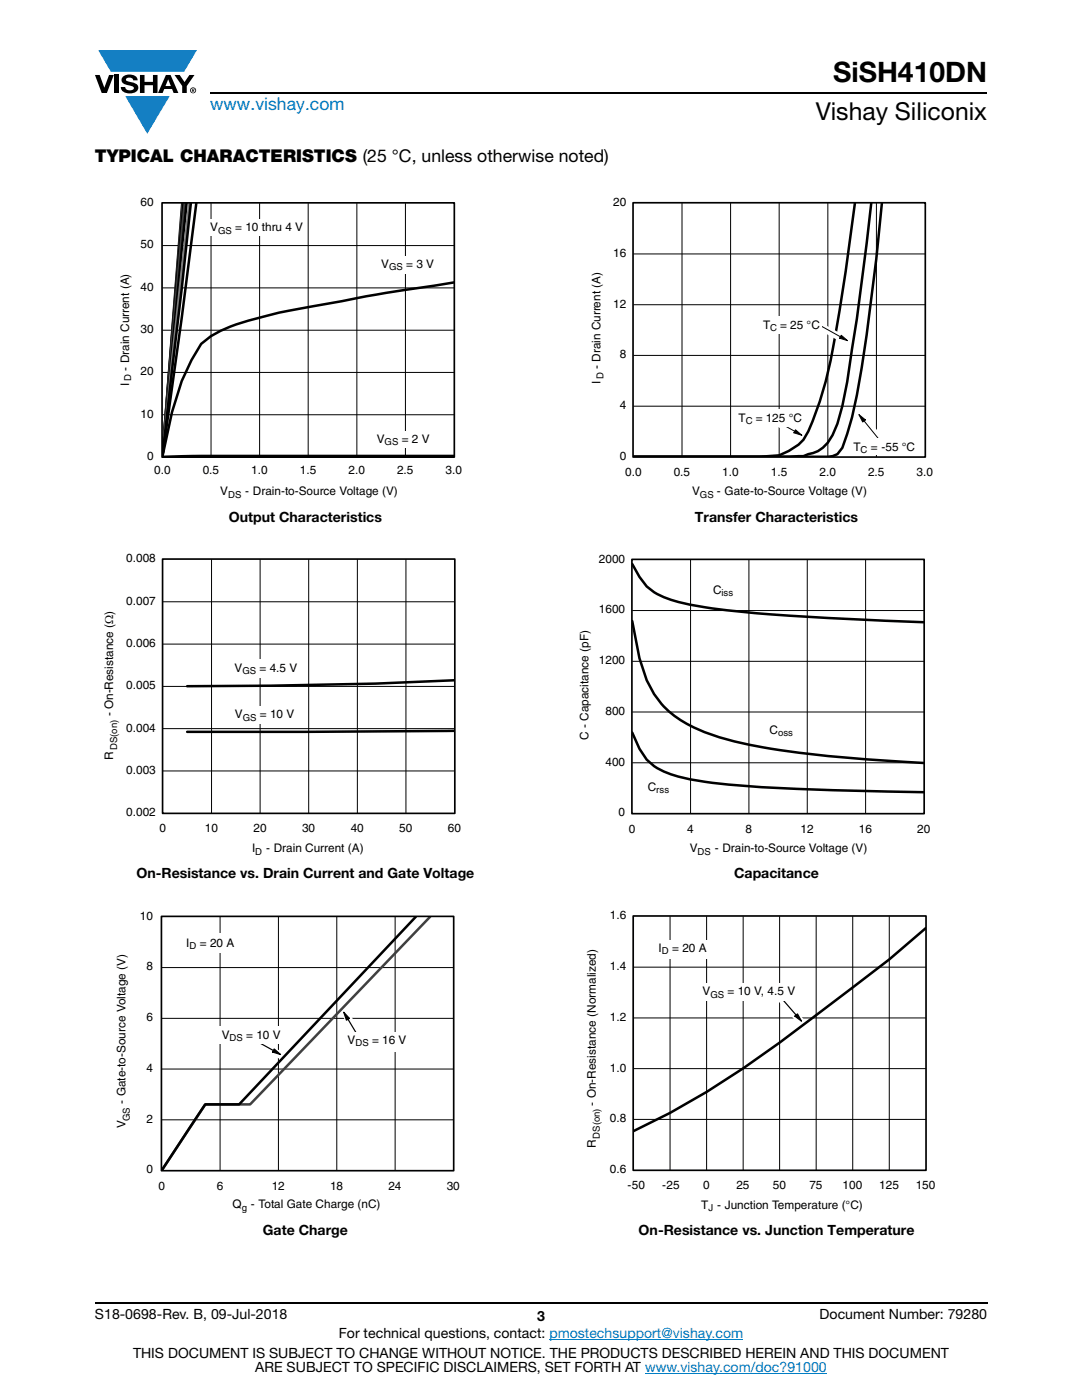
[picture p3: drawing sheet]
<svg xmlns="http://www.w3.org/2000/svg" width="216mm" height="279mm" viewBox="0 0 216 279" stroke-linecap="round" stroke-linejoin="round" font-family="sans-serif">
<g fill="#147fc3">
<path d="M19.6 10h19.7l-2.6 4.3h-1.1h-13.5z"/>
<path d="M25 19.2h8.9l-4.5 7.5z"/>
</g>
<g fill="#000">
<path d="M18.9 15h1l.9 2.5 1-2.5h.9l-1.4 3.6h-1zM22.9 15h.9v3.6h-.9zM24.6 15.3a2.1 2.1 0 0 1 2.8 .3l.1 .4h-.9a.79 .79 0 0 0-.7-.5 .79 .79 0 0 0-.8 .4l.3 .3 1 .2a1.08 1.08 0 0 1 1.2 1 1.08 1.08 0 0 1-1.1 1.2 1.73 1.73 0 0 1-2.4-1.2h.9a.96 .96 0 0 0 .8 .6 .96 .96 0 0 0 .9-.4 1.31 1.31 0 0 0-1.2-.6 1.03 1.03 0 0 1-1.1-.6 1.03 1.03 0 0 1 .2-1.1zM27.9 15h.9v1.3h1.7v-1.3h.9v3.6h-.9v-1.6h-1.7v1.6h-.9zM34.8 15h1.1l.9 1.4 1-1.4h1l-1.5 2.2v1.4h-.9v-1.4z"/>
<path d="M33.6 15.9l.5 1.3h-1.1zM33.1 15l-1.6 3.6h1l.3-.8h1.5l.3 .8h1l-1.6-3.6z"/>
<path d="M38.4 17.8h.2v.2h-.2zM38.3 17.7v.7h.1v-.3l.4 .3-.2-.3 .2-.2-.1-.2z"/>
<path d="M38.1 18a.46 .46 0 0 1 .9 0 .46 .46 0 0 1-.9 0zM37.9 18a.6 .6 0 0 0 1.2 0 .6 .6 0 0 0-1.2 0z"/>
</g>
<path d="M42 18.6h155M18.9 260h178.1" fill="none" stroke="#000" stroke-width=".36"/>
<path d="M109.6 267.3h38.7M128.7 274h36.3" fill="none" stroke="#007ec4" stroke-width=".2"/>
<path d="M23.7 39.1h68.5v60.7h-68.5z" fill="#fff"/>
<path d="M32.4 57.5h58.2M32.4 49h58.2M42.1 40.5v50.7M51.8 40.5v50.7M61.5 40.5v50.7M71.2 40.5v50.7M80.9 40.5v50.7M32.4 74.3h58.2M32.4 65.9h58.2M32.4 82.8h58.2" fill="none" stroke="#000" stroke-width=".2"/>
<path d="M36.4 40.5l-4 50.7M36.6 40.5l-4.2 50.7M37.2 40.5l-4.8 50.7M38.1 40.5l-5.7 50.7M39.2 40.5a2110.1 2110.1 0 0 1-6.8 50.7M90.6 56.4l-1.3 .2a530.8 530.8 0 0 0-28.7 4.9l-4.9 .9-3 .7a41.2 41.2 0 0 0-10.6 4l-2 1.5-1.9 3.3-1.9 4.2-2 6.1-1.9 9M90.6 91h-50.5l-7.7 .2" fill="none" stroke="#000" stroke-width=".5"/>
<path d="M36.5 40.5l-4.1 50.5M36.9 40.5l-4.5 50.7" fill="none" stroke="#404040" stroke-width=".5"/>
<path d="M37.8 40.5l-3.5 31.5-1.9 19.2" fill="none" stroke="#7e7e7e" stroke-width=".5"/>
<path d="M32.3 40.5h58.4v50.7h-58.4z" fill="none" stroke="#000" stroke-width=".34"/>
<g fill="#fff">
<path d="M41.8 43.8h19.3v3.3h-19.3z"/>
<path d="M74.9 86h11.7v3.3h-11.7z"/>
<path d="M75.5 51.1h12v3.4h-12z"/>
<path d="M20.5 110.2h71.5v60.8h-71.5z"/>
</g>
<path d="M42.2 111.6v50.7M51.9 111.6v50.7M61.6 111.6v50.7M71.3 111.6v50.7M81 111.6v50.7M32.5 137h58.2M32.5 128.5h58.2M32.5 120.1h58.2M32.5 153.9h58.2M32.5 145.4h58.2" fill="none" stroke="#000" stroke-width=".2"/>
<path d="M90.7 135.8l-15.7 .6-21 .4-16.7 .1M90.7 145.9l-53.4 .2" fill="none" stroke="#000" stroke-width=".5"/>
<path d="M32.4 111.6h58.4v50.7h-58.4z" fill="none" stroke="#000" stroke-width=".34"/>
<g fill="#fff">
<path d="M46.5 141h12.2v3.4h-12.2z"/>
<path d="M46.3 131.6h13v3.7h-13z"/>
<path d="M23 181.5h68.8v60.6h-68.8z"/>
</g>
<path d="M32.3 193.1h58.2M43.9 182.9v50.7M55.6 182.9v50.7M67.2 182.9v50.7M78.8 182.9v50.7M32.3 213.3h58.2M32.3 203.2h58.2M32.3 223.5h58.2" fill="none" stroke="#000" stroke-width=".2"/>
<path d="M85.8 182.9l-35.9 37.5h-8.9l-8.7 13.2" fill="none" stroke="#404040" stroke-width=".5"/>
<path d="M83 182.9l-35.3 37.5h-6.8l-8.6 13.2" fill="none" stroke="#000" stroke-width=".5"/>
<path d="M32.2 182.9h58.3v50.7h-58.3z" fill="none" stroke="#000" stroke-width=".34"/>
<path d="M68 202.2l1.3-.8 3.6 6.1-1.3 .7z" fill-rule="evenodd" fill="#fff"/>
<path d="M68.6 202l1.1 1.2-.6 .4z" fill="#000"/>
<path d="M68.6 202l1.1 1.2-.6 .4zM69.4 203.3l2.6 4.3" fill="none" stroke="#000" stroke-width=".24"/>
<g fill="#fff">
<path d="M68.8 205.9h13.3v3.9h-13.3z"/>
<path d="M35.5 186.3h12.9v3.9h-12.9z"/>
</g>
<path d="M50.2 206.6l6.2 3.4-.7 1.3-6.2-3.4z" fill-rule="evenodd" fill="#fff"/>
<path d="M54.7 209.3l1.3 1.2-1.6-.5z" fill="#000"/>
<path d="M50.2 207.3l4.4 2.4M54.7 209.3l1.3 1.2-1.6-.5z" fill="none" stroke="#000" stroke-width=".24"/>
<g fill="#fff">
<path d="M42.6 204.9h14.6v3.5h-14.6z"/>
<path d="M117.8 39.1h68.4v60.7h-68.4z"/>
</g>
<path d="M126.4 50.7h58.2M136.1 40.5v50.7M145.8 40.5v50.7M155.5 40.5v50.7M165.2 40.5v50.7M174.9 40.5v50.7M126.4 70.9h58.2M126.4 60.8h58.2M126.4 81.1h58.2" fill="none" stroke="#000" stroke-width=".2"/>
<path d="M170.6 40.5a413.1 413.1 0 0 1-5.6 34.5 68.9 68.9 0 0 1-3.7 11.1l-1 1.7-1 .9-1.9 1.3-1.9 .9-3.9 .3h-25.2M173.9 40.5a788.1 788.1 0 0 1-4.9 35.7l-.9 4.8-1 3.6a8.8 8.8 0 0 1-3.9 5.4l-2.9 1-2.9 .2h-31M176 40.5a423.6 423.6 0 0 1-5 38.4l-1 4.4-1.9 6.1-1 1.2-1 .4-.9 .2h-38.8" fill="none" stroke="#000" stroke-width=".5"/>
<path d="M126.3 40.5h58.3v50.7h-58.3z" fill="none" stroke="#000" stroke-width=".34"/>
<path d="M163.4 64.2l6.1 3.3-.7 1.3-6.1-3.4z" fill-rule="evenodd" fill="#fff"/>
<path d="M167.9 66.9l1.2 1.1-1.6-.5z" fill="#000"/>
<path d="M163.4 64.8l4.4 2.4M167.9 66.9l1.2 1.1-1.6-.5z" fill="none" stroke="#000" stroke-width=".2"/>
<path d="M151.8 63.1h12.2v3.5h-12.2z" fill="#fff"/>
<path d="M154.3 83l6.1 3.4-.7 1.3-6.1-3.4z" fill-rule="evenodd" fill="#fff"/>
<path d="M158.7 85.8l1.3 1.1-1.6-.5z" fill="#000"/>
<path d="M154.3 83.7l4.3 2.4M158.7 85.8l1.3 1.1-1.6-.5z" fill="none" stroke="#000" stroke-width=".2"/>
<path d="M146.9 81.7h13.6v3.5h-13.6z" fill="#fff"/>
<path d="M170.9 83l1.1-.9 4.4 5.4-1.1 .9z" fill-rule="evenodd" fill="#fff"/>
<path d="M171.4 82.7l1.3 1.1-.6 .4z" fill="#000"/>
<path d="M171.4 82.7l1.3 1.1-.6 .4zM172.4 83.9l3.1 3.9" fill="none" stroke="#000" stroke-width=".2"/>
<g fill="#fff">
<path d="M170 87.5h13.7v3.4h-13.7z"/>
<path d="M115.4 110.3h70.2v60.7h-70.2z"/>
</g>
<path d="M137.8 111.7v50.7M149.4 111.7v50.7M161.1 111.7v50.7M172.7 111.7v50.7M126.1 132h58.3M126.1 121.8h58.3M126.1 152.2h58.3M126.1 142.1h58.3" fill="none" stroke="#000" stroke-width=".2"/>
<path d="M126.1 112.6l1.5 2.5a10 10 0 0 0 5.8 4.4 87.1 87.1 0 0 0 18.3 2.9l14.7 1 17.9 .8M126.1 123.9l1.5 7.5a19 19 0 0 0 6.6 11.2 36.7 36.7 0 0 0 15 6 256.4 256.4 0 0 0 35.1 3.7M126.1 146.2l1.5 3.2a10.7 10.7 0 0 0 6.9 5.3 94 94 0 0 0 19.6 2.5l13.1 .5 17.1 .4" fill="none" stroke="#000" stroke-width=".5"/>
<path d="M126.1 111.6h58.3v50.8h-58.3z" fill="none" stroke="#000" stroke-width=".34"/>
<path d="M116.9 181.5h69.7v60.7h-69.7z" fill="#fff"/>
<path d="M126.4 193h58.4M133.7 182.9v50.6M141 182.9v50.6M148.3 182.9v50.6M155.6 182.9v50.6M162.9 182.9v50.6M170.2 182.9v50.6M177.4 182.9v50.6M126.4 213.3h58.4M126.4 203.2h58.4M126.4 223.4h58.4" fill="none" stroke="#000" stroke-width=".2"/>
<path d="M184.7 185.2l-7.3 6.3a846.2 846.2 0 0 1-29.1 21.7l-7.3 4.7-7.3 4.2-7.3 3.6" fill="none" stroke="#000" stroke-width=".5"/>
<path d="M126.3 182.8h58.5v50.8h-58.5z" fill="none" stroke="#000" stroke-width=".34"/>
<path d="M154.8 199.2l1-1 4.7 5.3-1.1 1z" fill-rule="evenodd" fill="#fff"/>
<path d="M158.6 202.8l.5-.5 .8 1.5z" fill="#000"/>
<path d="M155.6 198.9l3.3 3.7M158.6 202.8l.5-.5 .8 1.5z" fill="none" stroke="#000" stroke-width=".24"/>
<g fill="#fff">
<path d="M139.2 196.2h20.4v3.5h-20.4z"/>
<path d="M130.3 187.6h14v3.6h-14z"/>
</g>
<text font-size="5.6" x="166.2" y="16.4">SiSH410DN</text>
<text font-size="4.9" x="162.8" y="24">Vishay Siliconix</text>
<text font-size="3.5" fill="#007ec4" x="42" y="21.9">www.vishay.com</text>
<text font-size="3.5" x="18.9" y="32.3">TYPICAL CHARACTERISTICS (25 °C, unless otherwise noted)</text>
<g font-size="2.8">
<text x="45.7" y="104.1">Output Characteristics</text>
<text x="138.7" y="104.1">Transfer Characteristics</text>
<text x="27.2" y="175.3">On-Resistance vs. Drain Current and Gate Voltage</text>
<text x="146.5" y="175.3">Capacitance</text>
<text x="52.5" y="246.5">Gate Charge</text>
<text x="127.4" y="246.5">On-Resistance vs. Junction Temperature</text>
<text x="18.9" y="263.3">S18-0698-Rev. B, 09-Jul-2018</text>
<text x="107.2" y="263.6">3</text>
<text x="163.6" y="263.3">Document Number: 79280</text>
<text x="67.6" y="267.1">For technical questions, contact: pmostechsupport@vishay.com</text>
<text x="26.5" y="271">THIS DOCUMENT IS SUBJECT TO CHANGE WITHOUT NOTICE. THE PRODUCTS DESCRIBED HEREIN AND THIS DOCUMENT</text>
<text x="50.9" y="273.8">ARE SUBJECT TO SPECIFIC DISCLAIMERS, SET FORTH AT www.vishay.com/doc?91000</text>
</g>
<g font-size="2.4">
<text x="28" y="41.2">60</text>
<text x="122.4" y="41.1">20</text>
<text x="41.9" y="46.2">V</text>
<text x="46.9" y="46.2">= 10 thru 4 V</text>
<text x="28" y="49.6">50</text>
<text x="76.1" y="53.5">V</text>
<text x="81.1" y="53.5">= 3 V</text>
<text x="122.4" y="51.3">16</text>
<text x="28" y="58">40</text>
<text x="122.4" y="61.4">12</text>
<text x="152.3" y="65.6">T</text>
<text x="155.7" y="65.6">= 25 °C</text>
<text x="28" y="66.5">30</text>
<text x="123.7" y="71.5">8</text>
<text x="25.8" y="77" transform="rotate(-90 25.8 77)">I</text>
<text x="25.8" y="74" transform="rotate(-90 25.8 74)">- Drain Current (A)</text>
<text x="28" y="74.9">20</text>
<text x="119.8" y="76.7" transform="rotate(-90 119.8 76.7)">I</text>
<text x="119.8" y="73.7" transform="rotate(-90 119.8 73.7)">- Drain Current (A)</text>
<text x="28" y="83.4">10</text>
<text x="123.7" y="81.6">4</text>
<text x="75.2" y="88.4">V</text>
<text x="80.2" y="88.4">= 2 V</text>
<text x="147.4" y="84.2">T</text>
<text x="150.8" y="84.2">= 125 °C</text>
<text x="170.3" y="89.9">T</text>
<text x="173.8" y="89.9">= -55 °C</text>
<text x="29.3" y="91.8">0</text>
<text x="30.8" y="94.7">0.0</text>
<text x="40.5" y="94.7">0.5</text>
<text x="50.1" y="94.7">1.0</text>
<text x="59.8" y="94.7">1.5</text>
<text x="69.5" y="94.7">2.0</text>
<text x="79.2" y="94.7">2.5</text>
<text x="88.9" y="94.7">3.0</text>
<text x="123.7" y="91.8">0</text>
<text x="124.7" y="95">0.0</text>
<text x="134.4" y="95">0.5</text>
<text x="144.1" y="95">1.0</text>
<text x="153.8" y="95">1.5</text>
<text x="163.5" y="95">2.0</text>
<text x="173.2" y="95">2.5</text>
<text x="182.9" y="95">3.0</text>
<text x="44" y="98.8">V</text>
<text x="48.9" y="98.9">- Drain-to-Source Voltage (V)</text>
<text x="138.1" y="98.9">V</text>
<text x="143" y="98.9">- Gate-to-Source Voltage (V)</text>
<text x="25.2" y="112.3">0.008</text>
<text x="119.5" y="112.3">2000</text>
<text x="142.3" y="118.5">C</text>
<text x="25.2" y="120.7">0.007</text>
<text x="119.5" y="122.4">1600</text>
<text x="25.2" y="129.1">0.006</text>
<text x="25.2" y="137.6">0.005</text>
<text x="46.8" y="134">V</text>
<text x="51.8" y="134">= 4.5 V</text>
<text x="119.5" y="132.6">1200</text>
<text x="22.6" y="143" transform="rotate(-90 22.6 143)">- On-Resistance (Ω)</text>
<text x="46.9" y="143.4">V</text>
<text x="51.9" y="143.4">= 10 V</text>
<text x="120.8" y="142.7">800</text>
<text x="25.2" y="146">0.004</text>
<text x="117.4" y="147.6" transform="rotate(-90 117.4 147.6)">C - Capacitance (pF)</text>
<text x="153.6" y="146.4">C</text>
<text x="22.6" y="151.7" transform="rotate(-90 22.6 151.7)">R</text>
<text x="25.2" y="154.4">0.003</text>
<text x="120.8" y="152.8">400</text>
<text x="129.3" y="157.8">C</text>
<text x="25.2" y="162.9">0.002</text>
<text x="31.9" y="166.1">0</text>
<text x="40.9" y="166.1">10</text>
<text x="50.6" y="166.1">20</text>
<text x="60.3" y="166.1">30</text>
<text x="70" y="166.1">40</text>
<text x="79.7" y="166.1">50</text>
<text x="89.4" y="166.1">60</text>
<text x="123.4" y="162.9">0</text>
<text x="125.5" y="166.2">0</text>
<text x="137.1" y="166.2">4</text>
<text x="148.8" y="166.2">8</text>
<text x="159.7" y="166.2">12</text>
<text x="171.4" y="166.2">16</text>
<text x="183" y="166.2">20</text>
<text x="50.3" y="170.1">I</text>
<text x="53.1" y="170.1">- Drain Current (A)</text>
<text x="137.6" y="170">V</text>
<text x="142.6" y="170">- Drain-to-Source Voltage (V)</text>
<text x="27.9" y="183.6">10</text>
<text x="121.7" y="183.5">1.6</text>
<text x="37.2" y="189">I</text>
<text x="39.9" y="189">= 20 A</text>
<text x="131.4" y="190">I</text>
<text x="134.1" y="190">= 20 A</text>
<text x="29.2" y="193.7">8</text>
<text x="121.7" y="193.6">1.4</text>
<text x="29.2" y="203.8">6</text>
<text x="121.7" y="203.7">1.2</text>
<text x="140.2" y="198.6">V</text>
<text x="145.2" y="198.6">= 10 V, 4.5 V</text>
<text x="44.2" y="207.3">V</text>
<text x="49.1" y="207.3">= 10 V</text>
<text x="69.4" y="208.3">V</text>
<text x="74.2" y="208.3">= 16 V</text>
<text x="29.2" y="213.9">4</text>
<text x="121.7" y="213.9">1.0</text>
<text x="25" y="220.3" transform="rotate(-90 25 220.3)">- Gate-to-Source Voltage (V)</text>
<text x="118.9" y="220.6" transform="rotate(-90 118.9 220.6)">- On-Resistance (Normalized)</text>
<text x="25" y="225.1" transform="rotate(-90 25 225.1)">V</text>
<text x="29.2" y="224.1">2</text>
<text x="121.7" y="224">0.8</text>
<text x="118.9" y="229.1" transform="rotate(-90 118.9 229.1)">R</text>
<text x="29.2" y="234.2">0</text>
<text x="31.6" y="237.4">0</text>
<text x="43.2" y="237.4">6</text>
<text x="54.2" y="237.4">12</text>
<text x="65.9" y="237.4">18</text>
<text x="77.5" y="237.4">24</text>
<text x="89.1" y="237.4">30</text>
<text x="121.7" y="234.1">0.6</text>
<text x="125.2" y="237.3">-50</text>
<text x="132.1" y="237.3">-25</text>
<text x="140.3" y="237.3">0</text>
<text x="146.9" y="237.3">25</text>
<text x="154.2" y="237.3">50</text>
<text x="161.5" y="237.3">75</text>
<text x="168.1" y="237.3">100</text>
<text x="175.4" y="237.3">125</text>
<text x="182.7" y="237.3">150</text>
<text x="46.4" y="241.1">Q</text>
<text x="50.1" y="241.1">- Total Gate Charge (nC)</text>
<text x="139.9" y="241.2">T</text>
<text x="143.1" y="241.2">- Junction Temperature (°C)</text>
</g>
<g font-size="1.9">
<text x="43.5" y="46.7">GS</text>
<text x="77.6" y="54">GS</text>
<text x="153.7" y="66.1">C</text>
<text x="26.2" y="76" transform="rotate(-90 26.2 76)">D</text>
<text x="120.4" y="75.7" transform="rotate(-90 120.4 75.7)">D</text>
<text x="76.7" y="88.9">GS</text>
<text x="148.8" y="84.7">C</text>
<text x="171.7" y="90.4">C</text>
<text x="45.5" y="99.4">DS</text>
<text x="139.7" y="99.4">GS</text>
<text x="144" y="119">iss</text>
<text x="48.4" y="134.5">GS</text>
<text x="48.4" y="143.9">GS</text>
<text x="23.4" y="149.7" transform="rotate(-90 23.4 149.7)">DS(on)</text>
<text x="155.2" y="146.9">oss</text>
<text x="131" y="158.3">rss</text>
<text x="50.9" y="170.6">D</text>
<text x="139.2" y="170.6">DS</text>
<text x="37.8" y="189.5">D</text>
<text x="132.1" y="190.5">D</text>
<text x="141.7" y="199.1">GS</text>
<text x="45.8" y="207.8">DS</text>
<text x="70.9" y="208.8">DS</text>
<text x="25.9" y="223.7" transform="rotate(-90 25.9 223.7)">GS</text>
<text x="119.7" y="227.3" transform="rotate(-90 119.7 227.3)">DS(on)</text>
<text x="48.2" y="241.6">g</text>
<text x="141.4" y="241.7">J</text>
</g>
</svg>
